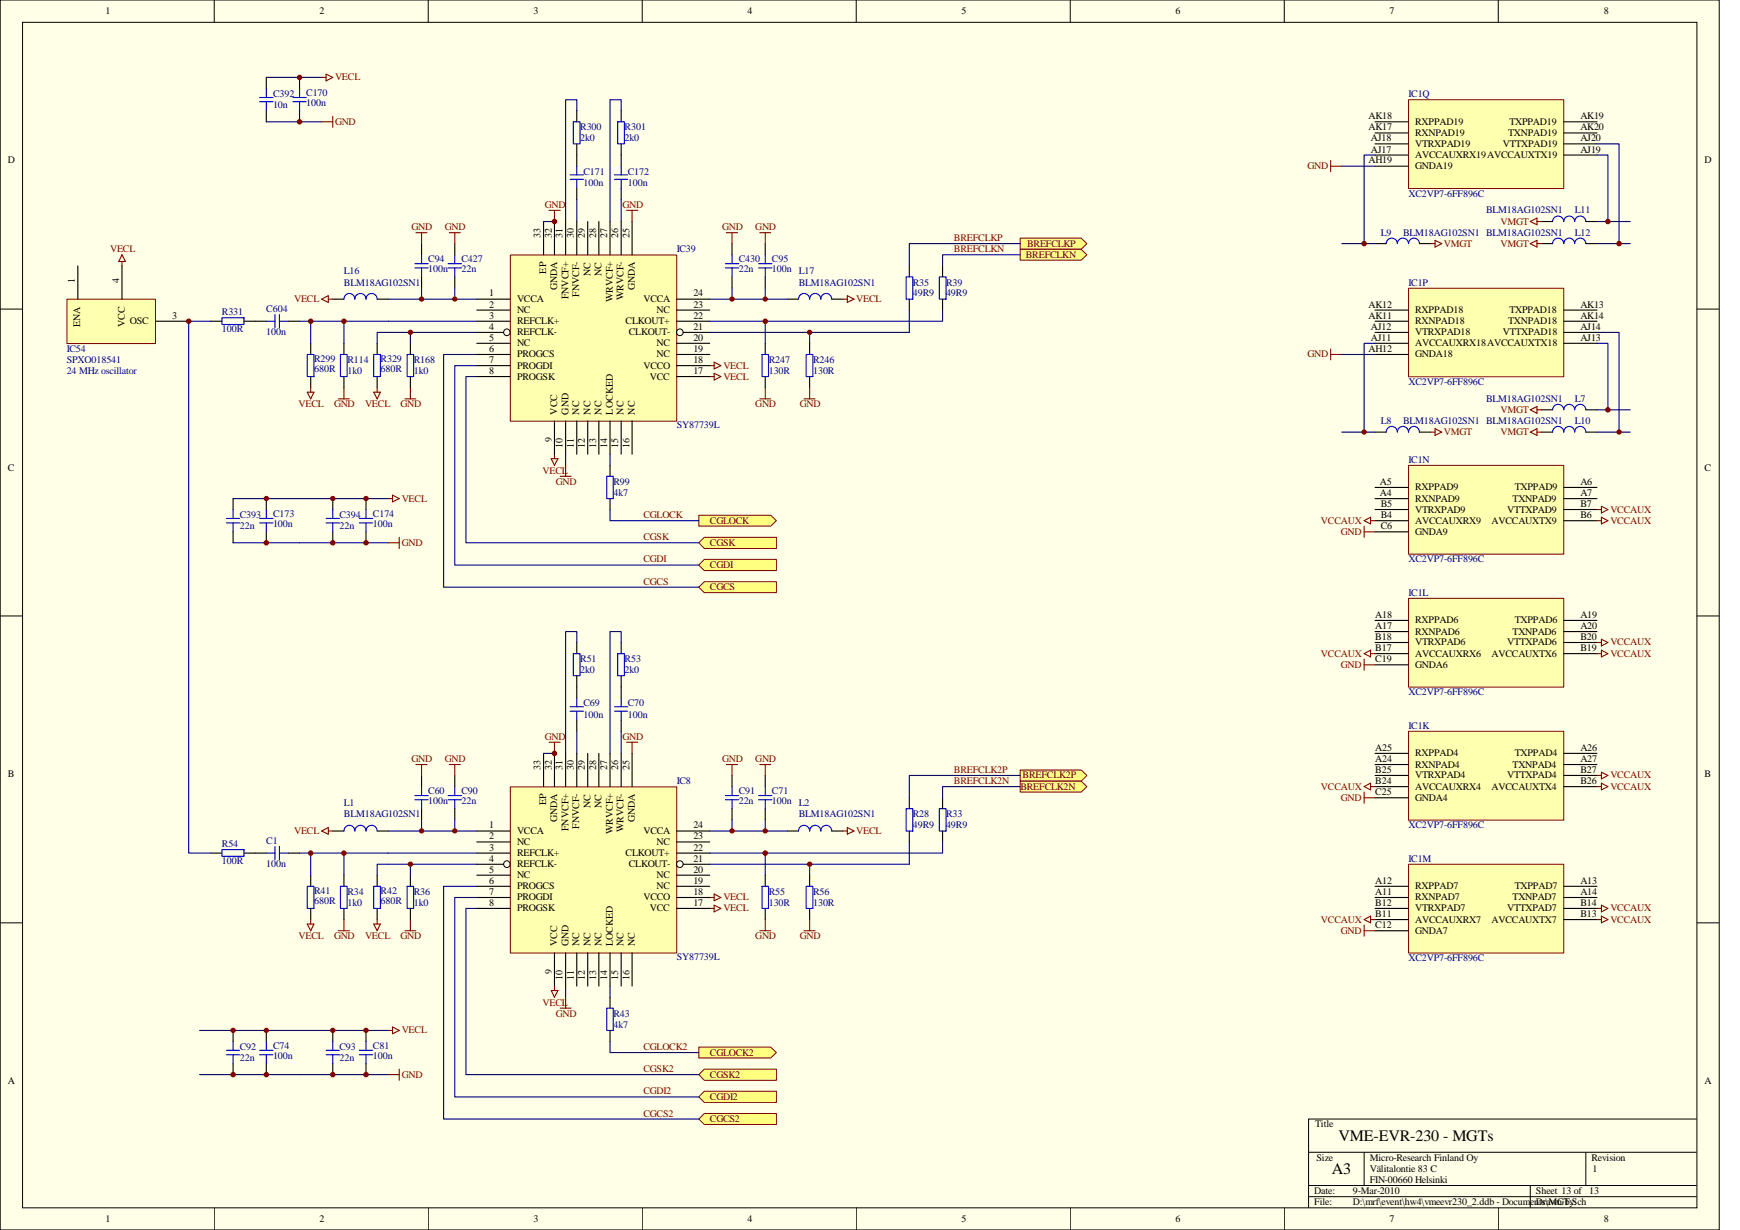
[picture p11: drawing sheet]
<svg xmlns="http://www.w3.org/2000/svg" width="297mm" height="210mm" viewBox="0 0 297 210" stroke-linecap="round" stroke-linejoin="round" font-family="sans-serif">
<path d="M0 0h293.5v209.9h-293.5z" fill="#ffffe8"/>
<g fill="none" stroke="#000" stroke-width=".17">
<path d="M0 0h293.5v209.9h-293.5zM3.8 3.8h285.9v202.3h-285.9zM36.6 0v3.8M73.1 0v3.8M109.6 0v3.8M146.2 0v3.8M182.7 0v3.8M219.2 0v3.8M255.8 0v3.8M0 52.7h3.8M289.6 52.7h3.9M0 105.1h3.8"/>
<path d="M289.6 105.1h3.9M0 157.5h3.8M289.6 157.5h3.9M223.4 196.6h66.2M232.9 196.6v5.7M270.7 196.6v5.7M289.6 191h-66.2v15.1M36.6 206.1v3.8M73.1 206.1v3.8M109.6 206.1v3.8M146.2 206.1v3.8M182.7 206.1v3.8"/>
<path d="M219.2 206.1v3.8M223.4 202.3h66.2M223.4 204.2h66.2M255.8 206.1v3.8M261.2 202.3v3.8"/>
</g>
<path d="M240.5 124.8h26.5v15.2h-26.5z" fill="#ffffb0"/>
<path d="M240.4 124.8h26.6v15.2h-26.6z" fill="none" stroke="#800000" stroke-width=".17"/>
<path d="M234.7 134.2h5.8M234.7 132.3h5.8M234.7 130.5h5.8M234.7 128.6h5.8M234.7 136.1h5.8M267 134.2h5.6M267 132.3h5.6M267 130.5h5.6M267 128.6h5.6" fill="none" stroke="#000" stroke-width=".19"/>
<path d="M240.5 102.2h26.5v15.1h-26.5z" fill="#ffffb0"/>
<path d="M240.4 102.1h26.6v15.2h-26.6z" fill="none" stroke="#800000" stroke-width=".17"/>
<path d="M234.7 111.5h5.8M234.7 109.6h5.8M234.7 107.8h5.8M234.7 105.9h5.8M234.7 113.5h5.8M267 111.5h5.6M267 109.6h5.6M267 107.8h5.6M267 105.9h5.6" fill="none" stroke="#000" stroke-width=".19"/>
<path d="M240.5 147.5h26.5v15.1h-26.5z" fill="#ffffb0"/>
<path d="M240.4 147.5h26.6v15.1h-26.6z" fill="none" stroke="#800000" stroke-width=".17"/>
<path d="M234.7 156.9h5.8M234.7 155h5.8M234.7 153.2h5.8M234.7 151.3h5.8M234.7 158.8h5.8M267 156.9h5.6M267 155h5.6M267 153.2h5.6M267 151.3h5.6" fill="none" stroke="#000" stroke-width=".19"/>
<path d="M240.5 79.5h26.5v15.1h-26.5z" fill="#ffffb0"/>
<path d="M240.4 79.4h26.6v15.2h-26.6z" fill="none" stroke="#800000" stroke-width=".17"/>
<path d="M234.7 88.9h5.8M234.7 87h5.8M234.7 85.1h5.8M234.7 83.2h5.8M234.7 90.8h5.8M267 88.9h5.6M267 87h5.6M267 85.1h5.6M267 83.2h5.6" fill="none" stroke="#000" stroke-width=".19"/>
<g fill="none" stroke="#800000" stroke-width=".19">
<path d="M232.9 89.8v1.9M232.9 90.8h1.8M232.9 88.9l1.1-.6v1.1zM234 88.9h.7M272.6 88.9h.8M272.6 87h.8M273.4 88.3l1.1 .6-1.1 .5zM273.4 86.4l1.1 .6-1.1 .5zM232.9 112.5v1.9M232.9 113.5h1.8M232.9 111.5l1.1-.5v1.1zM234 111.5h.7"/>
<path d="M272.6 111.5h.8M272.6 109.6h.8M273.4 109.1l1.1 .5-1.1 .6zM273.4 111l1.1 .5-1.1 .6zM232.9 135.2v1.9M232.9 136.1h1.8M232.9 134.2l1.1-.6v1.2zM234 134.2h.7M272.6 134.2h.8M272.6 132.3h.8M273.4 131.8l1.1 .5-1.1 .6zM273.4 133.6l1.1 .6-1.1 .6z"/>
<path d="M232.9 157.9v1.9M232.9 158.8h1.8M232.9 156.9l1.1-.6v1.2zM234 156.9h.7M272.6 156.9h.8M272.6 155h.8M273.4 154.5l1.1 .5-1.1 .6zM273.4 156.3l1.1 .6-1.1 .6z"/>
</g>
<path d="M240.5 17.1h26.5v15.1h-26.5z" fill="#ffffb0"/>
<path d="M240.4 17h26.6v15.2h-26.6z" fill="none" stroke="#800000" stroke-width=".17"/>
<g fill="none" stroke="#000" stroke-width=".19">
<path d="M234.7 26.5h5.8M234.7 24.6h5.8M234.7 22.7h5.8M234.7 20.8h5.8M234.7 28.4h5.8M263.1 37.8h1.9M267 26.5h5.6M267 24.6h5.6M267 22.7h5.6M267 20.8h5.6M270.7 37.8h1.9M234.7 41.6h1.9"/>
<path d="M242.3 41.6h1.9M263.1 41.6h1.9M270.7 41.6h1.9"/>
</g>
<path d="M265 37.8a.95 .95 0 0 1 1-.9 .95 .95 0 0 1 1 .9 .93 .93 0 0 1 .9-.9 .93 .93 0 0 1 .9 .9 .95 .95 0 0 1 1-.9 .95 .95 0 0 1 .9 .9M236.6 41.6a.95 .95 0 0 1 1-1 .95 .95 0 0 1 .9 1 .95 .95 0 0 1 1-1 .95 .95 0 0 1 1 1 .93 .93 0 0 1 .9-1 .93 .93 0 0 1 .9 1M265 41.6a.95 .95 0 0 1 1-1 .95 .95 0 0 1 1 1 .93 .93 0 0 1 .9-1 .93 .93 0 0 1 .9 1 .95 .95 0 0 1 1-1 .95 .95 0 0 1 .9 1" fill="none" stroke="#00f" stroke-width=".19"/>
<path d="M227.2 27.4v1.9M227.2 28.4h1.9M261.2 37.8l1.2-.6v1.2zM262.4 37.8h.7M244.2 41.6h.8M245 41l1.1 .6-1.1 .6zM261.2 41.6l1.2-.6v1.2zM262.4 41.6h.7" fill="none" stroke="#800000" stroke-width=".19"/>
<path d="M229.1 28.4h5.6M234.7 26.5h-1.8v15.1M272.6 26.5h1.9v11.3M272.6 24.6h3.8v17M272.6 37.8h5.7M229.1 41.6h5.6M272.6 41.6h5.7" fill="none" stroke="#000080" stroke-width=".19"/>
<path d="M240.5 49.2h26.5v15.1h-26.5z" fill="#ffffb0"/>
<path d="M240.4 49.2h26.6v15.1h-26.6z" fill="none" stroke="#800000" stroke-width=".17"/>
<g fill="none" stroke="#000" stroke-width=".19">
<path d="M45.5 13.2v1.9M45.5 18.9v1.9M51.1 13.2v1.9M51.1 18.9v1.9M98.5 18.9v1.9M106 18.9v1.9M98.5 24.6v3.8M98.5 32.1v1.9M106 24.6v3.8M106 32.1v1.9M56.8 51.1h1.9M64.4 51.1h1.9"/>
<path d="M72 41.6v1.9M72 47.2v1.9M77.6 41.6v1.9M77.6 47.2v1.9M125 41.6v1.9M125 47.2v1.9M130.6 41.6v1.9M130.6 47.2v1.9M134.4 51.1h1.9M142 51.1h1.9M234.7 58.6h5.8M234.7 56.7h5.8"/>
<path d="M234.7 54.8h5.8M234.7 52.9h5.8M267 58.6h5.6M267 56.7h5.6M267 54.8h5.6M267 52.9h5.6M234.7 60.5h5.8M234.7 73.7h1.9M242.3 73.7h1.9M263.1 69.9h1.9M263.1 73.7h1.9M270.7 69.9h1.9"/>
<path d="M270.7 73.7h1.9M39.8 85.1v1.9M39.8 90.8v1.8M45.5 85.1v1.9M45.5 90.8v1.8M56.8 85.1v1.9M56.8 90.8v1.8M62.5 85.1v1.9M62.5 90.8v1.8"/>
</g>
<g fill="none" stroke="#00f" stroke-width=".19">
<path d="M44.3 17.4h2.3M44.3 16.6h2.3M45.5 15.1v1.5M45.5 17.4v1.5M50 17.4h2.3M50 16.6h2.3M51.1 15.1v1.5M51.1 17.4v1.5M97.3 30.6h2.3M97.3 29.8h2.3M97.9 20.8h1.1v3.8h-1.1zM98.5 28.4v1.4"/>
<path d="M98.5 30.6v1.5M104.9 30.6h2.2M104.9 29.8h2.2M105.4 20.8h1.2v3.8h-1.2zM106 28.4v1.4M106 30.6v1.5M58.7 51.1a.93 .93 0 0 1 .9-1 .93 .93 0 0 1 1 1 .95 .95 0 0 1 .9-1 .95 .95 0 0 1 1 1 .95 .95 0 0 1 .9-1 .95 .95 0 0 1 1 1M70.8 45.7h2.3M70.8 45h2.3M72 43.5v1.5M72 45.7v1.5M76.5 45.7h2.3"/>
<path d="M76.5 45h2.3M77.6 43.5v1.5M77.6 45.7v1.5M123.8 45.7h2.3M123.8 45h2.3M125 43.5v1.5M125 45.7v1.5M129.5 45.7h2.3M129.5 45h2.3M130.6 43.5v1.5M130.6 45.7v1.5M136.3 51.1a.95 .95 0 0 1 1-1 .95 .95 0 0 1 .9 1 .95 .95 0 0 1 1-1 .95 .95 0 0 1 .9 1 .93 .93 0 0 1 1-1 .93 .93 0 0 1 .9 1"/>
<path d="M236.6 73.7a.95 .95 0 0 1 1-.9 .95 .95 0 0 1 .9 .9 .95 .95 0 0 1 1-.9 .95 .95 0 0 1 1 .9 .93 .93 0 0 1 .9-.9 .93 .93 0 0 1 .9 .9M265 69.9a.95 .95 0 0 1 1-.9 .95 .95 0 0 1 1 .9 .93 .93 0 0 1 .9-.9 .93 .93 0 0 1 .9 .9 .95 .95 0 0 1 1-.9 .95 .95 0 0 1 .9 .9M265 73.7a.95 .95 0 0 1 1-.9 .95 .95 0 0 1 1 .9 .93 .93 0 0 1 .9-.9 .93 .93 0 0 1 .9 .9 .95 .95 0 0 1 1-.9 .95 .95 0 0 1 .9 .9M38.6 89.2h2.3M38.6 88.5h2.3M39.8 87v1.5M39.8 89.2v1.6M44.3 89.2h2.3M44.3 88.5h2.3M45.5 87v1.5M45.5 89.2v1.6M55.7 89.2h2.3"/>
<path d="M55.7 88.5h2.3M56.8 87v1.5M56.8 89.2v1.6M61.3 89.2h2.3M61.3 88.5h2.3M62.5 87v1.5M62.5 89.2v1.6"/>
</g>
<g fill="none" stroke="#800000" stroke-width=".19">
<path d="M54.9 13.2h.8M55.7 12.7l1.1 .5-1.1 .6zM56.8 19.9v1.8M54.9 20.8h1.9M71 39.7h1.9M72 39.7v1.9M76.7 39.7h1.9M77.6 39.7v1.9M93.7 35.9h1.9M94.7 35.9v1.9M107 35.9h1.9M107.9 35.9v1.9"/>
<path d="M124 39.7h1.9M125 39.7v1.9M129.7 39.7h1.9M130.6 39.7v1.9M54.9 51.1l1.1-.6v1.1zM56 51.1h.8M143.9 51.1h.7M144.6 50.5l1.2 .6-1.2 .5zM227.2 59.6v1.8M94.1 78.3h1.1l-.5 1.1zM94.7 77.5v.8M96.6 79.4v1.9"/>
<path d="M121.2 64.3h.7M121.2 62.4h.7M121.9 63.7l1.2 .6-1.2 .6zM121.9 61.8l1.2 .6-1.2 .5zM227.2 60.5h1.9M244.2 73.7h.8M245 73.2l1.1 .5-1.1 .6zM261.2 69.9l1.2-.5v1.1zM261.2 73.7l1.2-.5v1.1zM262.4 69.9h.7M262.4 73.7h.7M66.3 85.1h.7"/>
<path d="M66.3 92.6h1.9M67 84.5l1.2 .6-1.2 .5zM68.2 91.7v1.9M95.6 81.3h1.9"/>
</g>
<g fill="none" stroke="#000080" stroke-width=".19">
<path d="M45.5 13.2h9.4M98.5 18.9v-1.9h-1.9v20.8M106 18.9v-1.9h-1.9v20.8M45.5 20.8h9.4M98.5 34v3.8M106 34v3.8M66.3 51.1h15.1M72 49.1v2M77.6 49.1v2M121.2 51.1h13.2M125 49.1v2M130.6 49.1v2"/>
<path d="M234.7 58.6h-1.8v15.1M272.6 58.6h1.9v11.3M272.6 56.7h3.8v17M96.6 77.5v1.9M229.1 60.5h5.6M229.1 73.7h5.6M272.6 73.7h5.7M272.6 69.9h5.7M39.8 85.1h26.5M39.8 92.6h26.5"/>
</g>
<path d="M119.3 87.9h12.3l.9 1-.9 .9h-12.3z" fill-rule="evenodd" fill="#ffff80"/>
<path d="M119.3 87.9h12.3l.9 1-.9 .9h-12.3z" fill="none" stroke="#800000" stroke-width=".17"/>
<path d="M120.2 99.3h12.3v1.8h-12.3l-.9-.9z" fill-rule="evenodd" fill="#ffff80"/>
<path d="M120.2 99.3h12.3v1.8h-12.3l-.9-.9z" fill="none" stroke="#800000" stroke-width=".17"/>
<path d="M120.2 95.5h12.3v1.9h-12.3l-.9-1z" fill-rule="evenodd" fill="#ffff80"/>
<path d="M120.2 95.5h12.3v1.9h-12.3l-.9-1z" fill="none" stroke="#800000" stroke-width=".17"/>
<path d="M120.2 91.7h12.3v1.9h-12.3l-.9-1z" fill-rule="evenodd" fill="#ffff80"/>
<path d="M120.2 91.7h12.3v1.9h-12.3l-.9-1z" fill="none" stroke="#800000" stroke-width=".17"/>
<path d="M81.4 64.3h-1.9v28.3h39.8M81.4 62.4h-3.8v34h41.7M81.4 60.5h-5.7v39.7h43.6M104.1 77.5v1.9M104.1 87v1.9h15.2" fill="none" stroke="#000080" stroke-width=".19"/>
<path d="M103.6 81.3h1.1v3.8h-1.1z" fill="none" stroke="#00f" stroke-width=".19"/>
<path d="M104.1 79.4v1.9M104.1 85.1v1.9" fill="none" stroke="#000" stroke-width=".19"/>
<path d="M174.2 40.6h10.4l.9 1-.9 .9h-10.4z" fill-rule="evenodd" fill="#ffff80"/>
<path d="M174.2 40.6h10.4l.9 1-.9 .9h-10.4z" fill="none" stroke="#800000" stroke-width=".17"/>
<path d="M174.2 42.5h10.4l.9 1-.9 .9h-10.4z" fill-rule="evenodd" fill="#ffff80"/>
<path d="M174.2 42.5h10.4l.9 1-.9 .9h-10.4z" fill="none" stroke="#800000" stroke-width=".17"/>
<path d="M130.1 60.5h1.1v3.8h-1.1zM137.6 60.5h1.2v3.8h-1.2z" fill="none" stroke="#00f" stroke-width=".19"/>
<path d="M130.6 58.6v1.9M138.2 58.6v1.9M130.6 64.3v1.9M138.2 64.3v1.9" fill="none" stroke="#000" stroke-width=".19"/>
<path d="M129.7 68.1h1.9M130.6 66.2v1.9M137.2 68.1h1.9M138.2 66.2v1.9" fill="none" stroke="#800000" stroke-width=".19"/>
<path d="M130.6 54.8v3.8M138.2 56.7v1.9" fill="none" stroke="#000080" stroke-width=".19"/>
<path d="M87.2 43.6h28.3v28.3h-28.3z" fill="#ffffb0"/>
<path d="M87.1 43.5h28.4v28.4h-28.4z" fill="none" stroke="#800000" stroke-width=".17"/>
<g fill="none" stroke="#000" stroke-width=".19">
<path d="M92.8 37.8v5.7M94.7 37.8v5.7M96.6 37.8v5.7M98.5 37.8v5.7M100.3 37.8v5.7M102.2 37.8v5.7M104.1 37.8v5.7M106 37.8v5.7M107.9 37.8v5.7M36 54.8h1.9M41.7 54.8h1.9M64.4 58.6v1.9"/>
<path d="M70.1 58.6v1.9M81.4 51.1h5.7M81.4 52.9h5.7M81.4 54.8h5.7M81.4 56.7h4.6M81.4 58.6h5.7M115.5 51.1h5.7M115.5 52.9h5.7M115.5 54.8h5.7M115.5 58.6h5.7M116.6 56.7h4.6M64.4 64.3v1.9"/>
<path d="M70.1 64.3v1.9M81.4 60.5h5.7M81.4 62.4h5.7M81.4 64.3h5.7M94.7 71.8v5.7M96.6 71.8v5.7M98.5 71.8v5.7M100.3 71.8v5.7M102.2 71.8v5.7M104.1 71.8v5.7M106 71.8v5.7M107.9 71.8v5.7"/>
<path d="M115.5 60.5h5.7M115.5 62.4h5.7M115.5 64.3h5.7"/>
</g>
<g fill="none" stroke="#000" stroke-width=".17">
<circle cx="86.5" cy="56.7" r=".56"/>
<circle cx="116.1" cy="56.7" r=".57"/>
</g>
<path d="M92.8 37.8h1.9M66.3 54.8h15.1M66.3 56.7h15.1M70.1 56.7v1.9" fill="none" stroke="#000080" stroke-width=".19"/>
<path d="M20.8 43.5l.6 1.1h-1.1zM20.8 44.6v.8M63.8 66.9h1.1l-.5 1.2zM64.4 66.2v.7M69.1 68.1h1.9M70.1 66.2v1.9" fill="none" stroke="#800000" stroke-width=".19"/>
<path d="M37.9 54.2h3.8v1.2h-3.8zM63.8 60.5h1.1v3.8h-1.1zM69.5 60.5h1.1v3.8h-1.1z" fill="none" stroke="#00f" stroke-width=".19"/>
<path d="M11.5 51.1h15v7.5h-15z" fill="#ffffb0"/>
<path d="M11.4 51.1h15.1v7.5h-15.1z" fill="none" stroke="#800000" stroke-width=".17"/>
<g fill="none" stroke="#000" stroke-width=".19">
<path d="M13.3 45.4v5.7M20.8 45.4v5.7M26.5 54.8h5.7M43.6 54.8h1.9M49.2 54.8h1.9M53 58.6v1.9M58.7 58.6v1.9M155.2 45.4v1.8M155.2 51.1v1.8M160.9 45.4v1.8M160.9 51.1v1.8M53 64.3v1.9"/>
<path d="M58.7 64.3v1.9"/>
</g>
<path d="M51.1 54.8h15.2M53 54.8v3.8M58.7 54.8v3.8M66.3 56.7h-1.9v1.9M155.2 52.9v3.8h-34M160.9 52.9v1.9h-39.7M174.2 43.5h-13.3v1.9M174.2 41.6h-19v3.8" fill="none" stroke="#000080" stroke-width=".19"/>
<path d="M45.5 54.8h1.4M46.9 53.7v2.3M47.7 53.7v2.3M47.7 54.8h1.5M154.7 47.2h1.1v3.9h-1.1zM160.4 47.2h1.1v3.9h-1.1zM52.4 60.5h1.2v3.8h-1.2zM58.1 60.5h1.2v3.8h-1.2z" fill="none" stroke="#00f" stroke-width=".19"/>
<path d="M52.4 66.9h1.2l-.6 1.2zM53 66.2v.7M57.7 68.1h1.9M58.7 66.2v1.9" fill="none" stroke="#800000" stroke-width=".19"/>
<circle cx="94.7" cy="37.8" r=".38" fill="#800000"/>
<circle cx="94.7" cy="37.8" r=".38" fill="none" stroke="#800000" stroke-width=".17"/>
<circle cx="125" cy="51" r=".37" fill="#800000"/>
<circle cx="125" cy="51" r=".37" fill="none" stroke="#800000" stroke-width=".17"/>
<circle cx="130.6" cy="51" r=".37" fill="#800000"/>
<circle cx="130.6" cy="51" r=".37" fill="none" stroke="#800000" stroke-width=".17"/>
<circle cx="72" cy="51" r=".37" fill="#800000"/>
<circle cx="72" cy="51" r=".37" fill="none" stroke="#800000" stroke-width=".17"/>
<circle cx="77.6" cy="51" r=".37" fill="#800000"/>
<circle cx="77.6" cy="51" r=".37" fill="none" stroke="#800000" stroke-width=".17"/>
<circle cx="51.1" cy="20.8" r=".38" fill="#800000"/>
<circle cx="51.1" cy="20.8" r=".38" fill="none" stroke="#800000" stroke-width=".17"/>
<circle cx="51.1" cy="13.2" r=".38" fill="#800000"/>
<circle cx="51.1" cy="13.2" r=".38" fill="none" stroke="#800000" stroke-width=".17"/>
<circle cx="56.8" cy="92.6" r=".38" fill="#800000"/>
<circle cx="56.8" cy="92.6" r=".38" fill="none" stroke="#800000" stroke-width=".17"/>
<circle cx="56.8" cy="85.1" r=".37" fill="#800000"/>
<circle cx="56.8" cy="85.1" r=".37" fill="none" stroke="#800000" stroke-width=".17"/>
<circle cx="62.5" cy="92.6" r=".38" fill="#800000"/>
<circle cx="62.5" cy="92.6" r=".38" fill="none" stroke="#800000" stroke-width=".17"/>
<circle cx="62.5" cy="85.1" r=".37" fill="#800000"/>
<circle cx="62.5" cy="85.1" r=".37" fill="none" stroke="#800000" stroke-width=".17"/>
<circle cx="130.6" cy="54.8" r=".38" fill="#800000"/>
<circle cx="130.6" cy="54.8" r=".38" fill="none" stroke="#800000" stroke-width=".17"/>
<circle cx="70.1" cy="56.7" r=".37" fill="#800000"/>
<circle cx="70.1" cy="56.7" r=".37" fill="none" stroke="#800000" stroke-width=".17"/>
<circle cx="53" cy="54.8" r=".38" fill="#800000"/>
<circle cx="53" cy="54.8" r=".38" fill="none" stroke="#800000" stroke-width=".17"/>
<circle cx="58.7" cy="54.8" r=".38" fill="#800000"/>
<circle cx="58.7" cy="54.8" r=".38" fill="none" stroke="#800000" stroke-width=".17"/>
<circle cx="232.9" cy="41.6" r=".38" fill="#800000"/>
<circle cx="232.9" cy="41.6" r=".38" fill="none" stroke="#800000" stroke-width=".17"/>
<circle cx="274.5" cy="37.8" r=".38" fill="#800000"/>
<circle cx="274.5" cy="37.8" r=".38" fill="none" stroke="#800000" stroke-width=".17"/>
<circle cx="276.4" cy="41.6" r=".38" fill="#800000"/>
<circle cx="276.4" cy="41.6" r=".38" fill="none" stroke="#800000" stroke-width=".17"/>
<circle cx="232.9" cy="73.7" r=".37" fill="#800000"/>
<circle cx="232.9" cy="73.7" r=".37" fill="none" stroke="#800000" stroke-width=".17"/>
<circle cx="274.5" cy="69.9" r=".38" fill="#800000"/>
<circle cx="274.5" cy="69.9" r=".38" fill="none" stroke="#800000" stroke-width=".17"/>
<circle cx="276.4" cy="73.7" r=".37" fill="#800000"/>
<circle cx="276.4" cy="73.7" r=".37" fill="none" stroke="#800000" stroke-width=".17"/>
<circle cx="138.2" cy="56.7" r=".37" fill="#800000"/>
<circle cx="138.2" cy="56.7" r=".37" fill="none" stroke="#800000" stroke-width=".17"/>
<g fill="none" stroke="#00f" stroke-width=".19">
<path d="M97.9 111.5h1.1v3.8h-1.1zM98.5 119.1v1.5M105.4 111.5h1.2v3.8h-1.2zM106 119.1v1.5M70.8 136.5h2.3M70.8 135.8h2.3M72 134.2v1.6M72 136.5v1.5M76.5 136.5h2.3M76.5 135.8h2.3M77.6 134.2v1.6M77.6 136.5v1.5"/>
<path d="M97.3 121.4h2.3M97.3 120.6h2.3M98.5 121.4v1.5M104.9 121.4h2.2M104.9 120.6h2.2M106 121.4v1.5M123.8 136.5h2.3M123.8 135.8h2.3M125 134.2v1.6M125 136.5v1.5M129.5 136.5h2.3M129.5 135.8h2.3"/>
<path d="M130.6 134.2v1.6M130.6 136.5v1.5M58.7 141.8a.93 .93 0 0 1 .9-1 .93 .93 0 0 1 1 1 .95 .95 0 0 1 .9-1 .95 .95 0 0 1 1 1 .95 .95 0 0 1 .9-1 .95 .95 0 0 1 1 1M136.3 141.8a.95 .95 0 0 1 1-1 .95 .95 0 0 1 .9 1 .95 .95 0 0 1 1-1 .95 .95 0 0 1 .9 1 .93 .93 0 0 1 1-1 .93 .93 0 0 1 .9 1M38.6 179.2h2.3M39.8 177.7v1.5M44.3 179.2h2.3M45.5 177.7v1.5M55.7 179.2h2.3M56.8 177.7v1.5M61.3 179.2h2.3M62.5 177.7v1.5"/>
<path d="M38.6 180h2.3M39.8 180v1.5M44.3 180h2.3M45.5 180v1.5M55.7 180h2.3M56.8 180v1.5M61.3 180h2.3M62.5 180v1.5"/>
</g>
<g fill="none" stroke="#000" stroke-width=".19">
<path d="M98.5 109.6v1.9M98.5 115.3v3.8M106 109.6v1.9M106 115.3v3.8M72 132.3v1.9M72 138v1.9M77.6 132.3v1.9M77.6 138v1.9M98.5 122.9v1.9M106 122.9v1.9M125 132.3v1.9M125 138v1.9"/>
<path d="M130.6 132.3v1.9M130.6 138v1.9M56.8 141.8h1.9M64.4 141.8h1.9M134.4 141.8h1.9M142 141.8h1.9M39.8 175.9v1.8M45.5 175.9v1.8M56.8 175.9v1.8M62.5 175.9v1.8M39.8 181.5v1.9M45.5 181.5v1.9"/>
<path d="M56.8 181.5v1.9M62.5 181.5v1.9"/>
</g>
<g fill="none" stroke="#000080" stroke-width=".19">
<path d="M98.5 109.6v-1.8h-1.9v20.8M106 109.6v-1.8h-1.9v20.8M72 139.9v1.9M77.6 139.9v1.9M98.5 124.8v3.8M106 124.8v3.8M125 139.9v1.9M130.6 139.9v1.9M66.3 141.8h15.1M121.2 141.8h13.2M34.1 175.9h32.2M96.6 168.3v1.9"/>
<path d="M34.1 183.4h32.2"/>
</g>
<g fill="none" stroke="#800000" stroke-width=".19">
<path d="M71 130.5h1.9M72 130.5v1.8M76.7 130.5h1.9M77.6 130.5v1.8M93.7 126.7h1.9M94.7 126.7v1.9M107 126.7h1.9M107.9 126.7v1.9M124 130.5h1.9M125 130.5v1.8M129.7 130.5h1.9M130.6 130.5v1.8"/>
<path d="M54.9 141.8l1.1-.6v1.2zM56 141.8h.8M121.2 155h.7M121.2 153.2h.7M121.9 154.5l1.2 .5-1.2 .6zM121.9 152.6l1.2 .6-1.2 .5zM143.9 141.8h.7M144.6 141.2l1.2 .6-1.2 .6zM66.3 175.9h.7M67 175.3l1.2 .6-1.2 .5zM94.1 169h1.1l-.5 1.2zM94.7 168.3v.7"/>
<path d="M95.6 172h1.9M96.6 170.2v1.8M66.3 183.4h1.9M68.2 182.5v1.9"/>
</g>
<path d="M119.3 178.7h12.3l.9 .9-.9 1h-12.3z" fill-rule="evenodd" fill="#ffff80"/>
<path d="M119.3 178.7h12.3l.9 .9-.9 1h-12.3z" fill="none" stroke="#800000" stroke-width=".17"/>
<path d="M120.2 190h12.3v1.9h-12.3l-.9-.9z" fill-rule="evenodd" fill="#ffff80"/>
<path d="M120.2 190h12.3v1.9h-12.3l-.9-.9z" fill="none" stroke="#800000" stroke-width=".17"/>
<path d="M120.2 186.2h12.3v1.9h-12.3l-.9-.9z" fill-rule="evenodd" fill="#ffff80"/>
<path d="M120.2 186.2h12.3v1.9h-12.3l-.9-.9z" fill="none" stroke="#800000" stroke-width=".17"/>
<path d="M120.2 182.5h12.3v1.9h-12.3l-.9-1z" fill-rule="evenodd" fill="#ffff80"/>
<path d="M120.2 182.5h12.3v1.9h-12.3l-.9-1z" fill="none" stroke="#800000" stroke-width=".17"/>
<path d="M81.4 155h-1.9v28.4h39.8M81.4 153.2h-3.8v34h41.7M81.4 151.3h-5.7v39.7h43.6M104.1 177.7v1.9h15.2M104.1 168.3v1.9" fill="none" stroke="#000080" stroke-width=".19"/>
<path d="M103.6 172h1.1v3.9h-1.1z" fill="none" stroke="#00f" stroke-width=".19"/>
<path d="M104.1 170.2v1.8M104.1 175.9v1.8" fill="none" stroke="#000" stroke-width=".19"/>
<path d="M174.2 131.4h10.4l.9 .9-.9 1h-10.4z" fill-rule="evenodd" fill="#ffff80"/>
<path d="M174.2 131.4h10.4l.9 .9-.9 1h-10.4z" fill="none" stroke="#800000" stroke-width=".17"/>
<path d="M174.2 133.3h10.4l.9 .9-.9 1h-10.4z" fill-rule="evenodd" fill="#ffff80"/>
<path d="M174.2 133.3h10.4l.9 .9-.9 1h-10.4z" fill="none" stroke="#800000" stroke-width=".17"/>
<path d="M130.1 151.3h1.1v3.7h-1.1zM137.6 151.3h1.2v3.7h-1.2z" fill="none" stroke="#00f" stroke-width=".19"/>
<path d="M130.6 149.4v1.9M130.6 155v1.9M138.2 149.4v1.9M138.2 155v1.9" fill="none" stroke="#000" stroke-width=".19"/>
<path d="M129.7 158.8h1.9M130.6 156.9v1.9M137.2 158.8h1.9M138.2 156.9v1.9" fill="none" stroke="#800000" stroke-width=".19"/>
<path d="M130.6 145.6v3.8M138.2 147.5v1.9" fill="none" stroke="#000080" stroke-width=".19"/>
<path d="M87.2 134.3h28.3v28.3h-28.3z" fill="#ffffb0"/>
<path d="M87.1 134.3h28.4v28.3h-28.4z" fill="none" stroke="#800000" stroke-width=".17"/>
<g fill="none" stroke="#000" stroke-width=".19">
<path d="M92.8 128.6v5.6M94.7 128.6v5.6M96.6 128.6v5.6M98.5 128.6v5.6M100.3 128.6v5.6M102.2 128.6v5.6M104.1 128.6v5.6M106 128.6v5.6M107.9 128.6v5.6M155.2 136.1v1.9M160.9 136.1v1.9M36 145.6h1.9"/>
<path d="M41.7 145.6h3.8M49.2 145.6h1.9M53 149.4v1.9M53 155v1.9M58.7 149.4v1.9M58.7 155v1.9M64.4 149.4v1.9M64.4 155v1.9M70.1 149.4v1.9M70.1 155v1.9M81.4 141.8h5.7M81.4 143.7h5.7"/>
<path d="M81.4 145.6h5.7M81.4 147.5h4.6M81.4 149.4h5.7M81.4 151.3h5.7M81.4 153.2h5.7M81.4 155h5.7M115.5 141.8h5.7M115.5 143.7h5.7M115.5 145.6h5.7M115.5 149.4h5.7M115.5 151.3h5.7M115.5 153.2h5.7"/>
<path d="M115.5 155h5.7M116.6 147.5h4.6M155.2 141.8v1.9M160.9 141.8v1.9M94.7 162.6v5.7M96.6 162.6v5.7M98.5 162.6v5.7M100.3 162.6v5.7M102.2 162.6v5.7M104.1 162.6v5.7M106 162.6v5.7M107.9 162.6v5.7"/>
</g>
<g fill="none" stroke="#000" stroke-width=".17">
<circle cx="86.5" cy="147.5" r=".56"/>
<circle cx="116.1" cy="147.5" r=".57"/>
</g>
<path d="M92.8 128.6h1.9M174.2 134.2h-13.3v1.9M174.2 132.3h-19v3.8M51.1 145.6h30.3M53 145.6v3.8M58.7 145.6v3.8M70.1 147.5v1.9M81.4 147.5h-17v1.9M155.2 143.7v3.8h-34M160.9 143.7v1.9h-39.7" fill="none" stroke="#000080" stroke-width=".19"/>
<path d="M154.7 138h1.1v3.8h-1.1zM160.4 138h1.1v3.8h-1.1zM37.9 145h3.8v1.1h-3.8zM45.5 145.6h1.4M46.9 144.4v2.3M47.7 144.4v2.3M47.7 145.6h1.5M52.4 151.3h1.2v3.7h-1.2zM58.1 151.3h1.2v3.7h-1.2zM63.8 151.3h1.1v3.7h-1.1zM69.5 151.3h1.1v3.7h-1.1z" fill="none" stroke="#00f" stroke-width=".19"/>
<path d="M52.4 157.7h1.2l-.6 1.1zM53 156.9v.8M57.7 158.8h1.9M58.7 156.9v1.9M63.8 157.7h1.1l-.5 1.1zM64.4 156.9v.8M69.1 158.8h1.9M70.1 156.9v1.9" fill="none" stroke="#800000" stroke-width=".19"/>
<circle cx="125" cy="141.8" r=".37" fill="#800000"/>
<circle cx="125" cy="141.8" r=".37" fill="none" stroke="#800000" stroke-width=".17"/>
<circle cx="130.6" cy="141.8" r=".37" fill="#800000"/>
<circle cx="130.6" cy="141.8" r=".37" fill="none" stroke="#800000" stroke-width=".17"/>
<circle cx="72" cy="141.8" r=".37" fill="#800000"/>
<circle cx="72" cy="141.8" r=".37" fill="none" stroke="#800000" stroke-width=".17"/>
<circle cx="77.6" cy="141.8" r=".37" fill="#800000"/>
<circle cx="77.6" cy="141.8" r=".37" fill="none" stroke="#800000" stroke-width=".17"/>
<circle cx="56.8" cy="183.4" r=".38" fill="#800000"/>
<circle cx="56.8" cy="183.4" r=".38" fill="none" stroke="#800000" stroke-width=".17"/>
<circle cx="56.8" cy="175.8" r=".37" fill="#800000"/>
<circle cx="56.8" cy="175.8" r=".37" fill="none" stroke="#800000" stroke-width=".17"/>
<circle cx="62.5" cy="183.4" r=".38" fill="#800000"/>
<circle cx="62.5" cy="183.4" r=".38" fill="none" stroke="#800000" stroke-width=".17"/>
<circle cx="62.5" cy="175.8" r=".37" fill="#800000"/>
<circle cx="62.5" cy="175.8" r=".37" fill="none" stroke="#800000" stroke-width=".17"/>
<circle cx="39.8" cy="183.4" r=".38" fill="#800000"/>
<circle cx="39.8" cy="183.4" r=".38" fill="none" stroke="#800000" stroke-width=".17"/>
<circle cx="39.8" cy="175.8" r=".37" fill="#800000"/>
<circle cx="39.8" cy="175.8" r=".37" fill="none" stroke="#800000" stroke-width=".17"/>
<circle cx="45.5" cy="183.4" r=".38" fill="#800000"/>
<circle cx="45.5" cy="183.4" r=".38" fill="none" stroke="#800000" stroke-width=".17"/>
<circle cx="45.5" cy="175.8" r=".37" fill="#800000"/>
<circle cx="45.5" cy="175.8" r=".37" fill="none" stroke="#800000" stroke-width=".17"/>
<circle cx="138.2" cy="147.5" r=".37" fill="#800000"/>
<circle cx="138.2" cy="147.5" r=".37" fill="none" stroke="#800000" stroke-width=".17"/>
<circle cx="130.6" cy="145.6" r=".38" fill="#800000"/>
<circle cx="130.6" cy="145.6" r=".38" fill="none" stroke="#800000" stroke-width=".17"/>
<circle cx="70.1" cy="147.5" r=".37" fill="#800000"/>
<circle cx="70.1" cy="147.5" r=".37" fill="none" stroke="#800000" stroke-width=".17"/>
<circle cx="53" cy="145.6" r=".38" fill="#800000"/>
<circle cx="53" cy="145.6" r=".38" fill="none" stroke="#800000" stroke-width=".17"/>
<circle cx="58.7" cy="145.6" r=".38" fill="#800000"/>
<circle cx="58.7" cy="145.6" r=".38" fill="none" stroke="#800000" stroke-width=".17"/>
<circle cx="94.7" cy="128.6" r=".38" fill="#800000"/>
<circle cx="94.7" cy="128.6" r=".38" fill="none" stroke="#800000" stroke-width=".17"/>
<path d="M36 54.8h-3.8v90.8h3.8" fill="none" stroke="#000080" stroke-width=".19"/>
<circle cx="32.2" cy="54.8" r=".38" fill="#800000"/>
<circle cx="32.2" cy="54.8" r=".38" fill="none" stroke="#800000" stroke-width=".17"/>
<circle cx="45.5" cy="92.6" r=".38" fill="#800000"/>
<circle cx="45.5" cy="92.6" r=".38" fill="none" stroke="#800000" stroke-width=".17"/>
<circle cx="45.5" cy="85.1" r=".37" fill="#800000"/>
<circle cx="45.5" cy="85.1" r=".37" fill="none" stroke="#800000" stroke-width=".17"/>
<g font-size="2.7">
<text x="228.5" y="194.7">VME-EVR-230 - MGTs</text>
<text x="227.4" y="200.4">A3</text>
</g>
<g font-size="1.7">
<text x="18" y="2.4">1</text>
<text x="54.6" y="2.4">2</text>
<text x="91.1" y="2.4">3</text>
<text x="127.6" y="2.4">4</text>
<text x="164.2" y="2.4">5</text>
<text x="200.7" y="2.4">6</text>
<text x="237.2" y="2.4">7</text>
<text x="273.8" y="2.4">8</text>
<text x="233.6" y="20.4">AK18</text>
<text x="233.6" y="22.2">AK17</text>
<text x="241.6" y="21.3">RXPPAD19</text>
<text x="241.6" y="23.2">RXNPAD19</text>
<text x="257.5" y="23.2">TXNPAD19</text>
<text x="257.7" y="21.3">TXPPAD19</text>
<text x="269.8" y="22.2">AK20</text>
<text x="269.8" y="20.4">AK19</text>
<text x="1.4" y="27.9">D</text>
<text x="233.6" y="27.9">AH19</text>
<text x="234" y="24.1">AJ18</text>
<text x="234" y="26">AJ17</text>
<text x="241.6" y="28.9">GNDA19</text>
<text x="241.6" y="25.1">VTRXPAD19</text>
<text x="241.6" y="27">AVCCAUXRX19AVCCAUXTX19</text>
<text x="256.5" y="25.1">VTTXPAD19</text>
<text x="269.8" y="26">AJ19</text>
<text x="269.8" y="24.1">AJ20</text>
<text x="291" y="27.9">D</text>
<text x="92.3" y="40.6" transform="rotate(-90 92.3 40.6)">33</text>
<text x="94.2" y="40.6" transform="rotate(-90 94.2 40.6)">32</text>
<text x="96.1" y="40.6" transform="rotate(-90 96.1 40.6)">31</text>
<text x="98" y="40.6" transform="rotate(-90 98 40.6)">30</text>
<text x="99.9" y="40.6" transform="rotate(-90 99.9 40.6)">29</text>
<text x="101.8" y="40.6" transform="rotate(-90 101.8 40.6)">28</text>
<text x="103.6" y="40.6" transform="rotate(-90 103.6 40.6)">27</text>
<text x="105.5" y="40.6" transform="rotate(-90 105.5 40.6)">26</text>
<text x="107.4" y="40.6" transform="rotate(-90 107.4 40.6)">25</text>
<text x="93.2" y="46.7" transform="rotate(-90 93.2 46.7)">EP</text>
<text x="100.8" y="47.1" transform="rotate(-90 100.8 47.1)">NC</text>
<text x="102.7" y="47.1" transform="rotate(-90 102.7 47.1)">NC</text>
<text x="12.8" y="48.2" transform="rotate(-90 12.8 48.2)">1</text>
<text x="20.4" y="48.2" transform="rotate(-90 20.4 48.2)">4</text>
<text x="83.5" y="50.6">1</text>
<text x="83.5" y="52.5">2</text>
<text x="88.3" y="51.6">VCCA</text>
<text x="88.3" y="53.4">NC</text>
<text x="95.1" y="49.5" transform="rotate(-90 95.1 49.5)">GNDA</text>
<text x="97" y="51.1" transform="rotate(-90 97 51.1)">FNVCF+</text>
<text x="98.9" y="50.7" transform="rotate(-90 98.9 50.7)">FNVCF-</text>
<text x="104.6" y="51.6" transform="rotate(-90 104.6 51.6)">WRVCF+</text>
<text x="106.5" y="51.2" transform="rotate(-90 106.5 51.2)">WRVCF-</text>
<text x="108.4" y="49.5" transform="rotate(-90 108.4 49.5)">GNDA</text>
<text x="109.9" y="51.6">VCCA</text>
<text x="112.1" y="53.4">NC</text>
<text x="118.4" y="52.5">23</text>
<text x="118.4" y="50.6">24</text>
<text x="233.6" y="52.5">AK12</text>
<text x="241.6" y="53.4">RXPPAD18</text>
<text x="257.7" y="53.4">TXPPAD18</text>
<text x="269.8" y="52.5">AK13</text>
<text x="13.7" y="55.8" transform="rotate(-90 13.7 55.8)">ENA</text>
<text x="21.3" y="55.8" transform="rotate(-90 21.3 55.8)">VCC</text>
<text x="22.2" y="55.3">OSC</text>
<text x="29.4" y="54.4">3</text>
<text x="83.5" y="54.4">3</text>
<text x="83.5" y="56.3">4</text>
<text x="83.5" y="58.2">5</text>
<text x="88.3" y="55.3">REFCLK+</text>
<text x="88.3" y="57.2">REFCLK-</text>
<text x="88.3" y="59.1">NC</text>
<text x="106.8" y="55.3">CLKOUT+</text>
<text x="107.4" y="57.2">CLKOUT-</text>
<text x="112.1" y="59.1">NC</text>
<text x="118.4" y="56.3">21</text>
<text x="118.4" y="54.4">22</text>
<text x="118.4" y="58.2">20</text>
<text x="233.6" y="54.4">AK11</text>
<text x="234" y="56.3">AJ12</text>
<text x="234" y="58.2">AJ11</text>
<text x="241.6" y="55.3">RXNPAD18</text>
<text x="241.6" y="57.2">VTRXPAD18</text>
<text x="241.6" y="59.1">AVCCAUXRX18AVCCAUXTX18</text>
<text x="256.5" y="57.2">VTTXPAD18</text>
<text x="257.5" y="55.3">TXNPAD18</text>
<text x="269.8" y="58.2">AJ13</text>
<text x="269.8" y="56.3">AJ14</text>
<text x="269.8" y="54.4">AK14</text>
<text x="83.5" y="60.1">6</text>
<text x="83.5" y="61.9">7</text>
<text x="83.5" y="63.8">8</text>
<text x="88.3" y="61">PROGCS</text>
<text x="88.3" y="62.9">PROGDI</text>
<text x="88.3" y="64.8">PROGSK</text>
<text x="109.9" y="62.9">VCCO</text>
<text x="111" y="64.8">VCC</text>
<text x="112.1" y="61">NC</text>
<text x="118.4" y="63.8">17</text>
<text x="118.4" y="60.1">19</text>
<text x="118.4" y="61.9">18</text>
<text x="233.6" y="60.1">AH12</text>
<text x="241.6" y="61">GNDA18</text>
<text x="95.1" y="70.7" transform="rotate(-90 95.1 70.7)">VCC</text>
<text x="97" y="70.7" transform="rotate(-90 97 70.7)">GND</text>
<text x="98.9" y="70.7" transform="rotate(-90 98.9 70.7)">NC</text>
<text x="100.8" y="70.7" transform="rotate(-90 100.8 70.7)">NC</text>
<text x="102.7" y="70.7" transform="rotate(-90 102.7 70.7)">NC</text>
<text x="104.6" y="70.7" transform="rotate(-90 104.6 70.7)">LOCKED</text>
<text x="106.5" y="70.7" transform="rotate(-90 106.5 70.7)">NC</text>
<text x="108.4" y="70.7" transform="rotate(-90 108.4 70.7)">NC</text>
<text x="94.2" y="75.4" transform="rotate(-90 94.2 75.4)">9</text>
<text x="96.1" y="76.4" transform="rotate(-90 96.1 76.4)">10</text>
<text x="98" y="76.4" transform="rotate(-90 98 76.4)">11</text>
<text x="99.9" y="76.4" transform="rotate(-90 99.9 76.4)">12</text>
<text x="101.8" y="76.4" transform="rotate(-90 101.8 76.4)">13</text>
<text x="103.6" y="76.4" transform="rotate(-90 103.6 76.4)">14</text>
<text x="105.5" y="76.4" transform="rotate(-90 105.5 76.4)">15</text>
<text x="107.4" y="76.4" transform="rotate(-90 107.4 76.4)">16</text>
<text x="1.4" y="80.3">C</text>
<text x="235.5" y="82.8">A5</text>
<text x="241.6" y="83.7">RXPPAD9</text>
<text x="258.6" y="83.7">TXPPAD9</text>
<text x="269.8" y="82.8">A6</text>
<text x="291" y="80.3">C</text>
<text x="235.5" y="84.6">A4</text>
<text x="235.7" y="86.5">B5</text>
<text x="235.7" y="88.4">B4</text>
<text x="241.6" y="85.6">RXNPAD9</text>
<text x="241.6" y="87.5">VTRXPAD9</text>
<text x="241.6" y="89.4">AVCCAUXRX9</text>
<text x="254.6" y="89.4">AVCCAUXTX9</text>
<text x="257.3" y="87.5">VTTXPAD9</text>
<text x="258.2" y="85.6">TXNPAD9</text>
<text x="269.8" y="88.4">B6</text>
<text x="269.8" y="86.5">B7</text>
<text x="269.8" y="84.6">A7</text>
<text x="235.7" y="90.3">C6</text>
<text x="241.6" y="91.3">GNDA9</text>
<text x="234.8" y="105.5">A18</text>
<text x="234.8" y="107.3">A17</text>
<text x="241.6" y="106.4">RXPPAD6</text>
<text x="258.6" y="106.4">TXPPAD6</text>
<text x="269.8" y="105.5">A19</text>
<text x="269.8" y="107.3">A20</text>
<text x="234.8" y="113">C19</text>
<text x="234.8" y="109.2">B18</text>
<text x="234.8" y="111.1">B17</text>
<text x="241.6" y="114">GNDA6</text>
<text x="241.6" y="108.3">RXNPAD6</text>
<text x="241.6" y="110.2">VTRXPAD6</text>
<text x="241.6" y="112.1">AVCCAUXRX6</text>
<text x="254.6" y="112.1">AVCCAUXTX6</text>
<text x="257.3" y="110.2">VTTXPAD6</text>
<text x="258.2" y="108.3">TXNPAD6</text>
<text x="269.8" y="111.1">B19</text>
<text x="269.8" y="109.2">B20</text>
<text x="92.3" y="131.4" transform="rotate(-90 92.3 131.4)">33</text>
<text x="94.2" y="131.4" transform="rotate(-90 94.2 131.4)">32</text>
<text x="96.1" y="131.4" transform="rotate(-90 96.1 131.4)">31</text>
<text x="98" y="131.4" transform="rotate(-90 98 131.4)">30</text>
<text x="99.9" y="131.4" transform="rotate(-90 99.9 131.4)">29</text>
<text x="101.8" y="131.4" transform="rotate(-90 101.8 131.4)">28</text>
<text x="103.6" y="131.4" transform="rotate(-90 103.6 131.4)">27</text>
<text x="105.5" y="131.4" transform="rotate(-90 105.5 131.4)">26</text>
<text x="107.4" y="131.4" transform="rotate(-90 107.4 131.4)">25</text>
<text x="234.8" y="128.1">A25</text>
<text x="234.8" y="130">A24</text>
<text x="234.8" y="131.9">B25</text>
<text x="241.6" y="129.1">RXPPAD4</text>
<text x="241.6" y="131">RXNPAD4</text>
<text x="258.2" y="131">TXNPAD4</text>
<text x="258.6" y="129.1">TXPPAD4</text>
<text x="269.8" y="128.1">A26</text>
<text x="269.8" y="131.9">B27</text>
<text x="269.8" y="130">A27</text>
<text x="1.4" y="132.7">B</text>
<text x="93.2" y="137.5" transform="rotate(-90 93.2 137.5)">EP</text>
<text x="100.8" y="137.8" transform="rotate(-90 100.8 137.8)">NC</text>
<text x="102.7" y="137.8" transform="rotate(-90 102.7 137.8)">NC</text>
<text x="234.8" y="135.7">C25</text>
<text x="234.8" y="133.8">B24</text>
<text x="241.6" y="136.7">GNDA4</text>
<text x="241.6" y="132.8">VTRXPAD4</text>
<text x="241.6" y="134.7">AVCCAUXRX4</text>
<text x="254.6" y="134.7">AVCCAUXTX4</text>
<text x="257.3" y="132.8">VTTXPAD4</text>
<text x="269.8" y="133.8">B26</text>
<text x="291" y="132.7">B</text>
<text x="83.5" y="141.4">1</text>
<text x="83.5" y="143.3">2</text>
<text x="88.3" y="142.3">VCCA</text>
<text x="95.1" y="140.3" transform="rotate(-90 95.1 140.3)">GNDA</text>
<text x="97" y="141.8" transform="rotate(-90 97 141.8)">FNVCF+</text>
<text x="98.9" y="141.4" transform="rotate(-90 98.9 141.4)">FNVCF-</text>
<text x="104.6" y="142.4" transform="rotate(-90 104.6 142.4)">WRVCF+</text>
<text x="106.5" y="142" transform="rotate(-90 106.5 142)">WRVCF-</text>
<text x="108.4" y="140.3" transform="rotate(-90 108.4 140.3)">GNDA</text>
<text x="109.9" y="142.3">VCCA</text>
<text x="118.4" y="143.3">23</text>
<text x="118.4" y="141.4">24</text>
<text x="83.5" y="145.2">3</text>
<text x="83.5" y="147">4</text>
<text x="83.5" y="148.9">5</text>
<text x="88.3" y="144.2">NC</text>
<text x="88.3" y="146.1">REFCLK+</text>
<text x="88.3" y="148">REFCLK-</text>
<text x="88.3" y="149.9">NC</text>
<text x="106.8" y="146.1">CLKOUT+</text>
<text x="107.4" y="148">CLKOUT-</text>
<text x="112.1" y="149.9">NC</text>
<text x="112.1" y="144.2">NC</text>
<text x="118.4" y="147">21</text>
<text x="118.4" y="145.2">22</text>
<text x="118.4" y="148.9">20</text>
<text x="83.5" y="150.8">6</text>
<text x="83.5" y="152.7">7</text>
<text x="83.5" y="154.6">8</text>
<text x="88.3" y="151.8">PROGCS</text>
<text x="88.3" y="153.7">PROGDI</text>
<text x="88.3" y="155.5">PROGSK</text>
<text x="109.9" y="153.7">VCCO</text>
<text x="111" y="155.5">VCC</text>
<text x="112.1" y="151.8">NC</text>
<text x="118.4" y="154.6">17</text>
<text x="118.4" y="150.8">19</text>
<text x="118.4" y="152.7">18</text>
<text x="234.8" y="150.8">A12</text>
<text x="234.8" y="152.7">A11</text>
<text x="234.8" y="154.6">B12</text>
<text x="241.6" y="151.8">RXPPAD7</text>
<text x="241.6" y="153.7">RXNPAD7</text>
<text x="241.6" y="155.5">VTRXPAD7</text>
<text x="257.3" y="155.5">VTTXPAD7</text>
<text x="258.2" y="153.7">TXNPAD7</text>
<text x="258.6" y="151.8">TXPPAD7</text>
<text x="269.8" y="150.8">A13</text>
<text x="269.8" y="154.6">B14</text>
<text x="269.8" y="152.7">A14</text>
<text x="95.1" y="161.5" transform="rotate(-90 95.1 161.5)">VCC</text>
<text x="97" y="161.5" transform="rotate(-90 97 161.5)">GND</text>
<text x="98.9" y="161.5" transform="rotate(-90 98.9 161.5)">NC</text>
<text x="100.8" y="161.5" transform="rotate(-90 100.8 161.5)">NC</text>
<text x="102.7" y="161.5" transform="rotate(-90 102.7 161.5)">NC</text>
<text x="104.6" y="161.5" transform="rotate(-90 104.6 161.5)">LOCKED</text>
<text x="106.5" y="161.5" transform="rotate(-90 106.5 161.5)">NC</text>
<text x="108.4" y="161.5" transform="rotate(-90 108.4 161.5)">NC</text>
<text x="234.8" y="158.4">C12</text>
<text x="234.8" y="156.5">B11</text>
<text x="241.6" y="159.3">GNDA7</text>
<text x="241.6" y="157.4">AVCCAUXRX7</text>
<text x="254.6" y="157.4">AVCCAUXTX7</text>
<text x="269.8" y="156.5">B13</text>
<text x="94.2" y="166.2" transform="rotate(-90 94.2 166.2)">9</text>
<text x="96.1" y="167.2" transform="rotate(-90 96.1 167.2)">10</text>
<text x="98" y="167.2" transform="rotate(-90 98 167.2)">11</text>
<text x="99.9" y="167.2" transform="rotate(-90 99.9 167.2)">12</text>
<text x="101.8" y="167.2" transform="rotate(-90 101.8 167.2)">13</text>
<text x="103.6" y="167.2" transform="rotate(-90 103.6 167.2)">14</text>
<text x="105.5" y="167.2" transform="rotate(-90 105.5 167.2)">15</text>
<text x="107.4" y="167.2" transform="rotate(-90 107.4 167.2)">16</text>
<text x="1.4" y="185">A</text>
<text x="291" y="185">A</text>
<text x="224.5" y="192.4">Title</text>
<text x="224.4" y="203.8">Date:</text>
<text x="224.7" y="198.1">Size</text>
<text x="231" y="203.8">9-Mar-2010</text>
<text x="233.8" y="198.1">Micro-Research Finland Oy</text>
<text x="233.8" y="200">Välitalontie 83 C</text>
<text x="233.8" y="201.9">FIN-00660 Helsinki</text>
<text x="262.2" y="203.8">Sheet 13 of</text>
<text x="271.3" y="203.8">13</text>
<text x="271.7" y="198.1">Revision</text>
<text x="271.9" y="200">1</text>
<text x="18" y="208.5">1</text>
<text x="54.6" y="208.5">2</text>
<text x="91.1" y="208.5">3</text>
<text x="127.6" y="208.5">4</text>
<text x="164.2" y="208.5">5</text>
<text x="200.7" y="208.5">6</text>
<text x="224.4" y="205.7">File:</text>
<text x="231" y="205.7">D:\mrf\event\hw4\vmeevr230_2.ddb - Documents\MGT.Sch</text>
<text x="237.2" y="208.5">7</text>
<text x="262.2" y="205.7">Drawn by:</text>
<text x="273.8" y="208.5">8</text>
</g>
<g font-size="1.7" fill="#000080">
<text x="46.6" y="16.6">C392</text>
<text x="52.3" y="16.4">C170</text>
<text x="240.5" y="16.6">IC1Q</text>
<text x="46.6" y="18.5">10n</text>
<text x="52.3" y="18.1">100n</text>
<text x="99.1" y="22.2">R300</text>
<text x="106.6" y="22.2">R301</text>
<text x="99.1" y="24.1">2k0</text>
<text x="99.6" y="29.8">C171</text>
<text x="106.6" y="24.1">2k0</text>
<text x="107.2" y="29.8">C172</text>
<text x="99.6" y="31.7">100n</text>
<text x="107.2" y="31.7">100n</text>
<text x="240.5" y="33.6">XC2VP7-6FF896C</text>
<text x="235.7" y="40.2">L9</text>
<text x="239.5" y="40.2">BLM18AG102SN1 BLM18AG102SN1</text>
<text x="253.7" y="36.4">BLM18AG102SN1</text>
<text x="268.9" y="36.4">L11</text>
<text x="268.9" y="40.2">L12</text>
<text x="58.7" y="46.8">L16</text>
<text x="73.1" y="44.7">C94</text>
<text x="73.1" y="46.4">100n</text>
<text x="78.8" y="44.7">C427</text>
<text x="78.8" y="46.4">22n</text>
<text x="115.5" y="43.1">IC39</text>
<text x="126.1" y="44.7">C430</text>
<text x="126.1" y="46.4">22n</text>
<text x="131.8" y="44.7">C95</text>
<text x="131.8" y="46.4">100n L17</text>
<text x="37.9" y="53.8">R331</text>
<text x="45.5" y="53.3">C604</text>
<text x="58.7" y="48.7">BLM18AG102SN1</text>
<text x="136.4" y="48.7">BLM18AG102SN1</text>
<text x="155.8" y="48.7">R35</text>
<text x="155.8" y="50.6">49R9</text>
<text x="161.5" y="48.7">R39</text>
<text x="161.5" y="50.6">49R9</text>
<text x="240.5" y="48.7">IC1P</text>
<text x="37.9" y="56.6">100R</text>
<text x="45.5" y="57.2">100n</text>
<text x="11.4" y="60.1">IC54</text>
<text x="11.4" y="61.9">SPXO018541</text>
<text x="11.4" y="63.8">24 MHz oscillator</text>
<text x="53.6" y="61.8">R299</text>
<text x="53.6" y="63.5">680R</text>
<text x="59.3" y="61.9">R114</text>
<text x="59.3" y="63.8">1k0</text>
<text x="65" y="61.8">R329</text>
<text x="65" y="63.5">680R</text>
<text x="70.7" y="61.9">R168</text>
<text x="70.7" y="63.8">1k0</text>
<text x="131.2" y="61.9">R247</text>
<text x="131.2" y="63.8">130R</text>
<text x="138.8" y="61.9">R246</text>
<text x="138.8" y="63.8">130R</text>
<text x="240.5" y="65.7">XC2VP7-6FF896C</text>
<text x="253.7" y="68.6">BLM18AG102SN1</text>
<text x="268.9" y="68.6">L7</text>
<text x="115.5" y="73.1">SY87739L</text>
<text x="235.7" y="72.3">L8</text>
<text x="239.5" y="72.3">BLM18AG102SN1 BLM18AG102SN1</text>
<text x="268.9" y="72.3">L10</text>
<text x="104.7" y="82.8">R99</text>
<text x="240.5" y="79">IC1N</text>
<text x="40.9" y="88.4">C393</text>
<text x="46.6" y="88.2">C173</text>
<text x="46.6" y="89.9">100n</text>
<text x="58" y="88.4">C394</text>
<text x="63.7" y="88.2">C174</text>
<text x="63.7" y="89.9">100n</text>
<text x="104.7" y="84.6">4k7</text>
<text x="40.9" y="90.3">22n</text>
<text x="58" y="90.3">22n</text>
<text x="240.5" y="96">XC2VP7-6FF896C</text>
<text x="240.5" y="101.6">IC1L</text>
<text x="99.1" y="113">R51</text>
<text x="106.6" y="113">R53</text>
<text x="99.1" y="114.9">2k0</text>
<text x="106.6" y="114.9">2k0</text>
<text x="240.5" y="118.7">XC2VP7-6FF896C</text>
<text x="99.6" y="120.6">C69</text>
<text x="99.6" y="122.5">100n</text>
<text x="107.2" y="120.6">C70</text>
<text x="107.2" y="122.5">100n</text>
<text x="240.5" y="124.3">IC1K</text>
<text x="58.7" y="137.6">L1</text>
<text x="73.1" y="135.5">C60</text>
<text x="73.1" y="137.2">100n</text>
<text x="78.8" y="135.5">C90</text>
<text x="78.8" y="137.2">22n</text>
<text x="115.5" y="133.8">IC8</text>
<text x="126.1" y="135.5">C91</text>
<text x="126.1" y="137.2">22n</text>
<text x="131.8" y="135.5">C71</text>
<text x="131.8" y="137.2">100n L2</text>
<text x="58.7" y="139.5">BLM18AG102SN1</text>
<text x="136.4" y="139.5">BLM18AG102SN1</text>
<text x="155.8" y="139.5">R28</text>
<text x="155.8" y="141.4">49R9</text>
<text x="161.5" y="139.5">R33</text>
<text x="161.5" y="141.4">49R9</text>
<text x="240.5" y="141.4">XC2VP7-6FF896C</text>
<text x="37.9" y="144.6">R54</text>
<text x="37.9" y="147.4">100R</text>
<text x="45.5" y="144">C1</text>
<text x="45.5" y="148">100n</text>
<text x="240.5" y="147">IC1M</text>
<text x="53.6" y="152.5">R41</text>
<text x="53.6" y="154.2">680R</text>
<text x="59.3" y="152.7">R34</text>
<text x="59.3" y="154.6">1k0</text>
<text x="65" y="152.5">R42</text>
<text x="65" y="154.2">680R</text>
<text x="70.7" y="152.7">R36</text>
<text x="70.7" y="154.6">1k0</text>
<text x="131.2" y="152.7">R55</text>
<text x="131.2" y="154.6">130R</text>
<text x="138.8" y="152.7">R56</text>
<text x="138.8" y="154.6">130R</text>
<text x="115.5" y="163.9">SY87739L</text>
<text x="240.5" y="164">XC2VP7-6FF896C</text>
<text x="104.7" y="173.5">R43</text>
<text x="40.9" y="179.2">C92</text>
<text x="46.6" y="179">C74</text>
<text x="58" y="179.2">C93</text>
<text x="63.7" y="179">C81</text>
<text x="104.7" y="175.4">4k7</text>
<text x="40.9" y="181.1">22n</text>
<text x="46.6" y="180.7">100n</text>
<text x="58" y="181.1">22n</text>
<text x="63.7" y="180.7">100n</text>
</g>
<g font-size="1.7" fill="#800000">
<text x="57.2" y="13.7">VECL</text>
<text x="57.2" y="21.3">GND</text>
<text x="223.2" y="28.9">GND</text>
<text x="93" y="35.5">GND</text>
<text x="106.3" y="35.5">GND</text>
<text x="70.3" y="39.2">GND</text>
<text x="75.9" y="39.2">GND</text>
<text x="123.3" y="39.2">GND</text>
<text x="128.9" y="39.2">GND</text>
<text x="162.9" y="41.1">BREFCLKP</text>
<text x="256.2" y="38.3">VMGT</text>
<text x="18.8" y="43.1">VECL</text>
<text x="162.9" y="43.1">BREFCLKN</text>
<text x="175.1" y="44">BREFCLKN</text>
<text x="175.3" y="42.1">BREFCLKP</text>
<text x="246.5" y="42.1">VMGT</text>
<text x="256.2" y="42.1">VMGT</text>
<text x="50.2" y="51.6">VECL</text>
<text x="146.2" y="51.6">VECL</text>
<text x="123.5" y="64.8">VECL</text>
<text x="123.5" y="62.9">VECL</text>
<text x="223.2" y="61">GND</text>
<text x="51" y="69.5">VECL</text>
<text x="57" y="69.5">GND</text>
<text x="62.3" y="69.5">VECL</text>
<text x="68.4" y="69.5">GND</text>
<text x="128.9" y="69.5">GND</text>
<text x="136.5" y="69.5">GND</text>
<text x="256.2" y="70.4">VMGT</text>
<text x="246.5" y="74.3">VMGT</text>
<text x="256.2" y="74.3">VMGT</text>
<text x="92.6" y="80.9">VECL</text>
<text x="94.9" y="82.8">GND</text>
<text x="68.6" y="85.6">VECL</text>
<text x="109.9" y="88.4">CGLOCK</text>
<text x="121.2" y="89.4">CGLOCK</text>
<text x="225.5" y="89.4">VCCAUX</text>
<text x="274.9" y="89.4">VCCAUX</text>
<text x="274.9" y="87.5">VCCAUX</text>
<text x="68.6" y="93.1">GND</text>
<text x="109.9" y="92.2">CGSK</text>
<text x="109.9" y="96">CGDI</text>
<text x="121.2" y="93.1">CGSK</text>
<text x="228.9" y="91.3">GND</text>
<text x="109.9" y="99.8">CGCS</text>
<text x="121.2" y="100.7">CGCS</text>
<text x="121.2" y="96.9">CGDI</text>
<text x="225.5" y="112.1">VCCAUX</text>
<text x="228.9" y="114">GND</text>
<text x="274.9" y="112.1">VCCAUX</text>
<text x="274.9" y="110.2">VCCAUX</text>
<text x="70.3" y="130">GND</text>
<text x="75.9" y="130">GND</text>
<text x="93" y="126.2">GND</text>
<text x="106.3" y="126.2">GND</text>
<text x="123.3" y="130">GND</text>
<text x="128.9" y="130">GND</text>
<text x="162.9" y="131.9">BREFCLK2P</text>
<text x="162.9" y="133.8">BREFCLK2N</text>
<text x="174.2" y="134.7">BREFCLK2N</text>
<text x="174.6" y="132.8">BREFCLK2P</text>
<text x="225.5" y="134.7">VCCAUX</text>
<text x="228.9" y="136.7">GND</text>
<text x="274.9" y="134.7">VCCAUX</text>
<text x="274.9" y="132.8">VCCAUX</text>
<text x="50.2" y="142.3">VECL</text>
<text x="146.2" y="142.3">VECL</text>
<text x="123.5" y="155.5">VECL</text>
<text x="123.5" y="153.7">VECL</text>
<text x="274.9" y="155.5">VCCAUX</text>
<text x="51" y="160.3">VECL</text>
<text x="57" y="160.3">GND</text>
<text x="62.3" y="160.3">VECL</text>
<text x="68.4" y="160.3">GND</text>
<text x="128.9" y="160.3">GND</text>
<text x="136.5" y="160.3">GND</text>
<text x="225.5" y="157.4">VCCAUX</text>
<text x="228.9" y="159.3">GND</text>
<text x="274.9" y="157.4">VCCAUX</text>
<text x="92.6" y="171.6">VECL</text>
<text x="94.9" y="173.5">GND</text>
<text x="68.6" y="176.4">VECL</text>
<text x="109.9" y="179.2">CGLOCK2</text>
<text x="68.6" y="183.9">GND</text>
<text x="109.9" y="183">CGSK2</text>
<text x="121.2" y="180.1">CGLOCK2</text>
<text x="121.2" y="183.9">CGSK2</text>
<text x="109.9" y="186.7">CGDI2</text>
<text x="109.9" y="190.5">CGCS2</text>
<text x="121.2" y="191.5">CGCS2</text>
<text x="121.2" y="187.7">CGDI2</text>
</g>
</svg>
